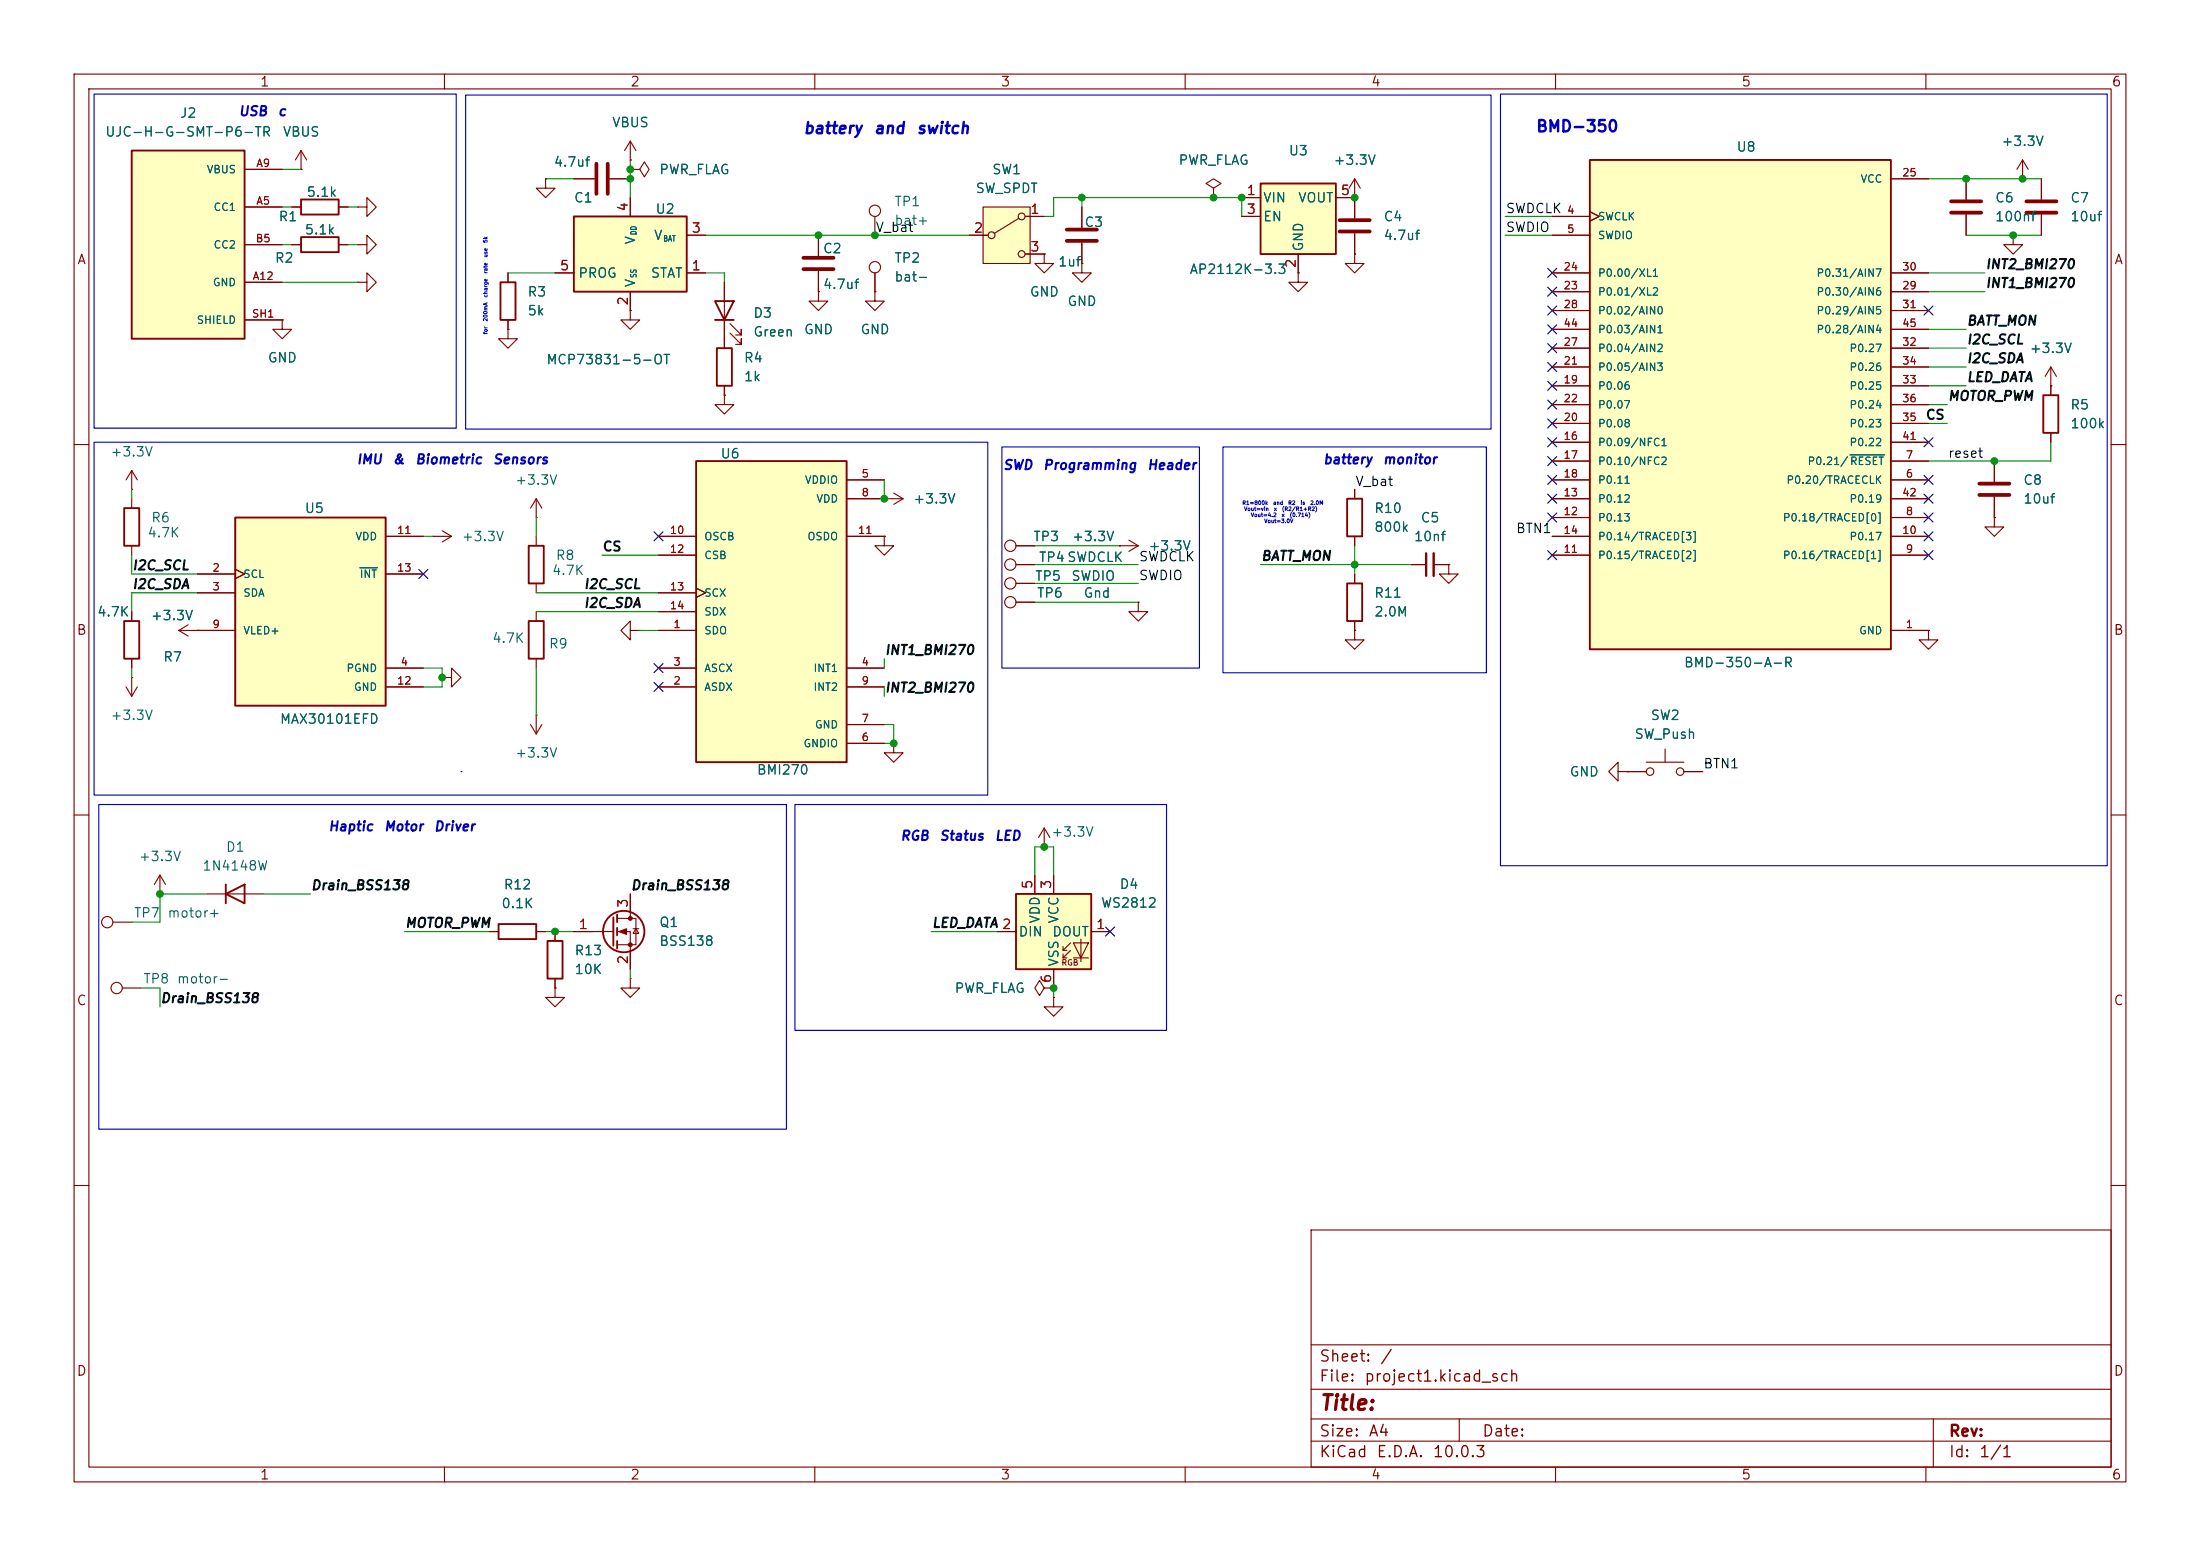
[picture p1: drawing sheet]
<svg xmlns="http://www.w3.org/2000/svg" width="297mm" height="210mm" viewBox="0 0 297 210" stroke-linecap="round" stroke-linejoin="round" font-family="sans-serif">
<g fill="none" stroke="#840000" stroke-width=".15">
<path d="M10 10h277v190h-277zM12 12h273v186h-273zM60 10v2M110 10v2M160 10v2M210 10v2M260 10v2M271.8 31.8v1.2h1.2l-1.2 1.3-1.3-1.3h1.3M271.8 31.8h.1M10 60h2M137.2 73.7h2.5M137.2 78.7h2.5"/>
<path d="M285 60h2M137.2 81.3h2.5M153.7 81.3v1.3h1.2l-1.2 1.2-1.3-1.2h1.3M153.7 81.3h.1M10 110h2M285 110h2M10 160h2M177 166h108v32h-108zM285 160h2M60 198v2M110 198v2M160 198v2"/>
<path d="M177 194.5h108M177 191.5h108M177 187.5h108M177 181.5h108M197 191.5v3M210 198v2M260 198v2M261 191.5v6.5"/>
<circle cx="136.4" cy="73.7" r=".76"/>
<circle cx="136.4" cy="78.7" r=".76"/>
<circle cx="136.4" cy="81.3" r=".76"/>
</g>
<path d="M94 62.2h20.3v40.7h-20.3z" fill="#ffffc2"/>
<path d="M71.4 73.7h2v5h-2zM94 62.2h20.3v40.7h-20.3zM71.4 83.8h2v5.1h-2z" fill="none" stroke="#840000" stroke-width=".25"/>
<g fill="none" stroke="#840000" stroke-width=".15">
<path d="M58.4 72.4h.1M58.4 72.4h2.6M59.7 71.6l1.3 .8M61 72.4l-1.3 .8M72.4 69.9h.1M72.4 67.3l-.8 1.3M72.4 67.3l.8 1.3M72.4 67.3v2.6M72.4 72.4v1.3M72.4 78.7v1.3M88.9 72.4h5.1M88.9 74.9h5.1"/>
<path d="M94 79.4l1.2 .6-1.2 .6M114.3 64.8h5.1M114.3 67.3h5.1M114.3 72.4h5.1M59.7 91.4h1.3v-1.2l1.2 1.2-1.2 1.3v-1.3M59.7 91.4h.1M71.6 97.8l.8 1.3M72.4 96.5h.1M72.4 82.6v1.2M72.4 88.9v1.3M72.4 96.5v2.6M73.2 97.8l-.8 1.3"/>
<path d="M88.9 85.1h5.1M88.9 92.7h5.1M88.9 90.2h5.1M88.9 80h5.1M88.9 82.6h5.1M114.3 92.7h5.1M114.3 90.2h5.1M114.3 97.8h5.1M114.3 100.3h5.1"/>
</g>
<path d="M31.7 69.9h20.4v25.4h-20.4z" fill="#ffffc2"/>
<path d="M16.8 68.6h2v5.1h-2zM31.7 69.9h20.4v25.4h-20.4zM16.8 83.8h2v5.1h-2z" fill="none" stroke="#840000" stroke-width=".25"/>
<g fill="none" stroke="#840000" stroke-width=".15">
<path d="M17.8 66h.1M17.8 63.5v2.5M17.8 67.3v1.3M17.8 73.7v1.2M17.8 63.5l-.8 1.3M17.8 63.5l.7 1.3M26.7 77.5h5M31.7 76.8l1.3 .7-1.3 .6M52.1 77.5h5M52.1 72.4h5M17.8 82.6v1.2M17.8 88.9v1.3"/>
<path d="M24.1 85.1h7.6M24.1 85.1l1.3 .8M25.4 84.3l-1.3 .8M26.7 85.1h.1M26.7 80h5M52.1 90.2h5M52.1 92.7h5"/>
</g>
<path d="M48.6 76.6h2.4" fill="none" stroke="#006464" stroke-width=".15"/>
<path d="M214.6 21.6h40.7v66h-40.7z" fill="#ffffc2"/>
<g fill="none" stroke="#840000" stroke-width=".25">
<path d="M40.6 32h5.1v2h-5.1zM214.6 21.6h40.7v66h-40.7zM275.8 53.3h2.1v5.1h-2.1zM30.5 119.4v2.5M30.5 120.7l2.5-1.3v2.5zM67.3 124.7h5.1v2h-5.1zM73.9 127h2v5.1h-2zM82.8 123.8v3.8M83.3 123.4v1.1M83.3 125.2v1M83.3 127v1"/>
<circle cx="84.2" cy="125.7" r="2.79"/>
</g>
<g fill="none" stroke="#840000" stroke-width=".15">
<path d="M39.4 33h1.2M40.6 22.9h.1M40.6 20.3l-.7 1.3M40.6 20.3l.8 1.3M40.6 20.3v2.6M45.7 33h1.3M48.3 27.9h1.2v-1.2l1.3 1.2-1.3 1.3v-1.3M48.3 27.9h.1M48.3 33h1.2v-1.2l1.3 1.2-1.3 1.3v-1.3M48.3 33h.1M73.7 24.1v1.3h1.2l-1.2 1.3-1.3-1.3h1.3M73.7 24.1h.1"/>
<path d="M175.3 36.8v1.3h1.2l-1.2 1.3-1.3-1.3h1.3M175.3 36.8h.1M209.5 29.2h5.1M209.5 31.8h5.1M209.5 39.4h5.1M209.5 36.8h5.1M214.6 28.6l1.3 .6-1.3 .6M255.3 39.4h5M255.3 36.8h5M255.3 24.1h5M265.4 24.1v2.8M265.4 29v2.8"/>
<path d="M273 24.1h.1M273 21.6l-.7 1.3M273 21.6l.8 1.3M273 21.6v2.5M275.6 24.1v2.8M275.6 29v2.8M38.1 43.2v1.3h1.3l-1.3 1.2-1.3-1.2h1.3M38.1 43.2h.1M209.5 59.7h5.1M209.5 52.1h5.1M209.5 57.2h5.1M209.5 49.5h5.1"/>
<path d="M209.5 54.6h5.1M209.5 47h5.1M209.5 41.9h5.1M209.5 44.5h5.1M255.3 59.7h5M255.3 52.1h5M255.3 57.2h5M255.3 49.5h5M255.3 54.6h5M255.3 47h5M255.3 41.9h5M255.3 44.5h5"/>
<path d="M276.9 52.1h.1M276.9 49.5v3.8M276.9 58.4v1.3M276.9 49.5l-.8 1.3M276.9 49.5l.7 1.3M151.1 73.7h.1M151.1 73.7h2.6M152.4 72.9l1.3 .8M153.7 73.7l-1.3 .7M209.5 64.8h5.1M209.5 62.2h5.1M209.5 69.9h5.1"/>
<path d="M209.5 74.9h5.1M209.5 72.4h5.1M209.5 67.3h5.1M255.3 64.8h5M255.3 62.2h5M255.3 69.9h5M255.3 74.9h5M255.3 72.4h5M255.3 67.3h5M269.2 69.9v1.2h1.3l-1.3 1.3-1.2-1.3h1.2M269.2 69.9h.1M269.2 62.2v2.8"/>
<path d="M269.2 67.1v2.8M17 92.7l.8 1.3M17.8 91.4h.1M17.8 91.4v2.6M18.5 92.7l-.7 1.3M255.3 85.1h5M260.3 85.1v1.3h1.3l-1.3 1.2-1.2-1.2h1.2M260.3 85.1h.1M21.6 118.1l-.8 1.3M21.6 118.1l.8 1.3M21.6 118.1v2.6M218.4 104.1v-1.2l-1.2 1.2 1.2 1.3v-1.3h1.3"/>
<path d="M219.7 104.1h.1M219.7 104.1h2.5M222.2 102.9h5.1M224.8 101.1v1.8M227.3 104.1h2.6M15.2 124.5h2.6M16.5 133.4h2.5M21.6 120.7h.1M27.9 120.7h7.7M66 125.7h1.3M72.4 125.7h1.3M74.9 133.4v1.2h1.3l-1.3 1.3-1.2-1.3h1.2"/>
<path d="M74.9 133.4h.1M74.9 125.7v1.3M74.9 132.1v1.3M77.5 125.7h5.3M83.3 124h2.6v3.5h-2.6M83.3 125.7h1.8v5.1M85.1 132.1v1.3h1.3l-1.3 1.2-1.3-1.2h1.3M85.1 132.1h.1M85.1 120.7v3.3M85.5 125.3h.7M85.9 125.3l.3 .7h-.7z"/>
<circle cx="222.8" cy="104.1" r=".51"/>
<circle cx="226.8" cy="104.1" r=".51"/>
<circle cx="14.5" cy="124.5" r=".76"/>
<circle cx="15.7" cy="133.3" r=".76"/>
</g>
<path d="M249.8 61.4h4.6" fill="none" stroke="#006464" stroke-width=".15"/>
<path d="M263.4 27.2h4.1M263.4 28.7h4.1M273.6 27.2h4M273.6 28.7h4M267.2 65.3h4.1M267.2 66.8h4.1" fill="none" stroke="#840000" stroke-width=".51"/>
<g fill="#840000" stroke="#840000" stroke-width=".15">
<path d="M83.6 125.7l1-.4v.8z"/>
<circle cx="85.1" cy="124" r=".25"/>
<circle cx="85.1" cy="127.5" r=".25"/>
</g>
<path d="M17.8 20.3h15.2v25.4h-15.2z" fill="#ffffc2"/>
<path d="M17.8 20.3h15.2v25.4h-15.2zM40.6 26.9h5.1v2.1h-5.1zM67.6 38.1h2v5.1h-2zM181.9 78.7h2v5.1h-2zM181.9 67.3h2v5.1h-2z" fill="none" stroke="#840000" stroke-width=".25"/>
<g fill="none" stroke="#840000" stroke-width=".15">
<path d="M33 27.9h5.1M33 22.9h5.1M33 38.1h5.1M33 33h5.1M39.4 27.9h1.2M45.7 27.9h1.3M48.3 38.1h1.2v-1.3l1.3 1.3-1.3 1.3v-1.3M48.3 38.1h.1M68.6 36.8v1.3M110.5 39.4v1.2h1.3l-1.3 1.3-1.3-1.3h1.3M110.5 39.4h.1M110.5 31.8v2.7"/>
<path d="M110.5 36.6v2.8M163.8 25.4l1-.6-1-.7-1 .7 1 .6v1.3M163.8 26.7h.1M33 43.2h5.1M68.6 44.5v1.2h1.2l-1.2 1.3-1.3-1.3h1.3M68.6 44.5h.1M68.6 43.2v1.3M119.4 67.3h.1M119.4 67.3h2.5M120.6 66.5l1.3 .8M121.9 67.3l-1.3 .8M182.9 66v1.3"/>
<path d="M182.9 72.4v1.3M182.9 77.5v1.2M190.5 76.2h2M193.5 76.2h2.1M195.6 76.2v1.3h1.2l-1.2 1.2-1.3-1.2h1.3M195.6 76.2h.1M85.1 85.1v-1.3l-1.3 1.3 1.3 1.3v-1.3h1.3M86.4 85.1h.1M182.9 85.1v1.3h1.2l-1.2 1.2-1.3-1.2h1.3M182.9 85.1h.1M182.9 83.8v1.3"/>
</g>
<path d="M192.5 74.7v3" fill="none" stroke="#840000" stroke-width=".3"/>
<path d="M193.5 74.7v3" fill="none" stroke="#840000" stroke-width=".33"/>
<path d="M108.5 34.8h4M108.5 36.3h4" fill="none" stroke="#840000" stroke-width=".51"/>
<path d="M170.2 24.8h10.1v9.5h-10.1z" fill="#ffffc2"/>
<path d="M170.2 24.8h10.1v9.5h-10.1z" fill="none" stroke="#840000" stroke-width=".25"/>
<g fill="none" stroke="#840000" stroke-width=".15">
<path d="M85.1 19.1l-.8 1.2M85.1 19.1l.8 1.2M85.1 19.1v2.5M85.1 21.6h.1M85.1 22.9h1.3l.6-1.1 .6 1.1-.6 1-.6-1M85.1 22.9h.1M118.1 39.4v1.2h1.3l-1.3 1.3-1.3-1.3h1.3M118.1 39.4h.1M141 34.3v1.3h1.2l-1.2 1.2-1.3-1.2h1.3M141 34.3h.1M146 27.9v2.8M146 32.8v2.8"/>
<path d="M167.6 26.7h2.6M167.6 29.2h2.6M175.3 34.3v2.5M180.3 26.7h2.6M182.9 26.7h.1M182.9 34.3v1.3h1.2l-1.2 1.2-1.3-1.2h1.3M182.9 34.3h.1M182.9 24.1l-.8 1.3M182.9 24.1l.7 1.3M182.9 24.1v5.4M182.9 31.5v2.8"/>
</g>
<path d="M144 31h4.1M144 32.5h4.1M180.8 29.7h4.1M180.8 31.2h4.1" fill="none" stroke="#840000" stroke-width=".51"/>
<path d="M132.7 27.9h6.4v7.7h-6.4z" fill="#ffffc2"/>
<g fill="none" stroke="#840000" stroke-width=".15">
<path d="M77.5 24.1h2.8M82.3 24.1h2.8M97.8 38.1v8.9M118.1 29.2v2.6M118.1 36.8v2.6M130.8 31.8h2.5M132.7 27.9h6.4v7.7h-6.4zM137.5 29.5l-3.3 2M138.4 29.2h2.6M138.4 34.3h2.6M146 35.6v1.2h1.3l-1.3 1.3-1.2-1.3h1.2M146 35.6h.1"/>
<path d="M97.8 53.3v1.3h1.3l-1.3 1.3-1.3-1.3h1.3M97.8 53.3h.1M97.8 52.1v1.2M98.6 45l1.5 1.5v-.8v.8h-.8M98.6 43.7l1.5 1.5v-.7v.7h-.8"/>
<circle cx="118.1" cy="28.4" r=".76"/>
<circle cx="118.1" cy="36.1" r=".76"/>
<circle cx="133.9" cy="31.8" r=".46"/>
<circle cx="137.9" cy="34.3" r=".46"/>
<circle cx="137.9" cy="29.2" r=".46"/>
</g>
<path d="M96.5 40.6h2.6l-1.3 2.6zM96.5 43.2h2.6M96.8 47h2v5.1h-2z" fill="none" stroke="#840000" stroke-width=".25"/>
<path d="M80.5 22.1v4.1M82 22.1v4.1" fill="none" stroke="#840000" stroke-width=".51"/>
<path d="M77.5 29.2h15.2v10.2h-15.2z" fill="#ffffc2"/>
<path d="M77.5 29.2h15.2v10.2h-15.2z" fill="none" stroke="#840000" stroke-width=".25"/>
<g fill="none" stroke="#840000" stroke-width=".15">
<path d="M74.9 36.8h2.6M85.1 26.7v2.5M85.1 39.4v2.5M92.7 36.8h2.5M92.7 31.8h2.5M85.1 41.9v1.3h1.3l-1.3 1.3-1.3-1.3h1.3M85.1 41.9h.1M119.4 72.4v1.3h1.2l-1.2 1.2-1.3-1.2h1.3M119.4 72.4h.1M120.6 100.3v1.3h1.3l-1.3 1.3-1.2-1.3h1.2M120.6 100.3h.1M141 114.3h.1"/>
<path d="M141 111.8l-.8 1.2M141 111.8l.7 1.2M141 111.8v2.5M141 133.4l-.7-1.1-.6 1.1 .6 1 .7-1h1.2M142.2 133.4h.1"/>
</g>
<path d="M137.2 120.7h10.1v10.1h-10.1z" fill="#ffffc2"/>
<g fill="none" stroke="#840000" stroke-width=".15">
<path d="M33 33h5.1M33 27.9h5.1M33 22.9h5.1M33 38.1h5.1M39.4 33h1.2M39.4 27.9h1.2M40.6 22.9h.1M45.7 33h1.3M45.7 27.9h1.3M68.6 36.8v1.3M73.7 24.1h.1M74.9 36.8h2.6"/>
<path d="M77.5 24.1h2.8M82.3 24.1h2.8M85.1 21.6h.1M85.1 22.9h.1M85.1 26.7v2.5M85.1 39.4v2.5M92.7 31.8h2.5M92.7 36.8h2.5M97.8 38.1v2.5M110.5 39.4h.1M110.5 31.8v2.7M110.5 36.6v2.8"/>
<path d="M118.1 39.4h.1M118.1 36.8v2.6M130.8 31.8h2.5M138.4 29.2h2.6M138.4 34.3h2.6M141 34.3h.1M146 35.6h.1M146 27.9v2.8M146 32.8v2.8M163.8 26.7h.1M167.6 29.2h2.6M167.6 26.7h2.6"/>
<path d="M175.3 36.8h.1M175.3 34.3v2.5M180.3 26.7h2.6M182.9 26.7h.1M182.9 34.3h.1M182.9 26.7v2.8M182.9 31.5v2.8M209.5 29.2h5.1M209.5 31.8h5.1M209.5 39.4h5.1M209.5 36.8h5.1M214.6 28.6l1.3 .6-1.3 .6"/>
<path d="M255.3 39.4h5M255.3 36.8h5M255.3 24.1h5M265.4 24.1v2.8M265.4 29v2.8M271.8 31.8h.1M273 24.1h.1M275.6 24.1v2.8M275.6 29v2.8M33 43.2h5.1M38.1 43.2h.1M68.6 44.5h.1"/>
<path d="M68.6 43.2v1.3M85.1 41.9h.1M97.8 53.3h.1M97.8 43.2v3.8M97.8 52.1v1.2M209.5 59.7h5.1M209.5 52.1h5.1M209.5 57.2h5.1M209.5 49.5h5.1M209.5 54.6h5.1M209.5 47h5.1M209.5 41.9h5.1"/>
<path d="M209.5 44.5h5.1M255.3 59.7h5M255.3 52.1h5M255.3 57.2h5M255.3 49.5h5M255.3 54.6h5M255.3 47h5M255.3 41.9h5M255.3 44.5h5M276.9 52.1h.1M276.9 52.1v1.2M276.9 58.4v1.3"/>
<path d="M26.7 77.5h5M31.7 76.8l1.3 .7-1.3 .6M52.1 72.4h5M52.1 77.5h5M88.9 74.9h5.1M88.9 72.4h5.1M94 79.4l1.2 .6-1.2 .6M114.3 64.8h5.1M114.3 72.4h5.1M114.3 67.3h5.1M119.4 67.3h.1M119.4 72.4h.1"/>
<path d="M137.2 76.2h2.5M137.2 73.7h2.5M137.2 78.7h2.5M151.1 73.7h.1M182.9 66v1.3M182.9 72.4v1.3M182.9 77.5v1.2M190.5 76.2h2M193.5 76.2h2.1M195.6 76.2h.1M209.5 64.8h5.1M209.5 62.2h5.1"/>
<path d="M209.5 69.9h5.1M209.5 74.9h5.1M209.5 72.4h5.1M209.5 67.3h5.1M255.3 64.8h5M255.3 62.2h5M255.3 69.9h5M255.3 74.9h5M255.3 72.4h5M255.3 67.3h5M269.2 69.9h.1M269.2 62.2v2.8"/>
<path d="M269.2 67.1v2.8M17.8 82.6v1.2M17.8 88.9v1.3M26.7 85.1h.1M26.7 85.1h5M26.7 80h5M52.1 92.7h5M52.1 90.2h5M88.9 85.1h5.1M88.9 92.7h5.1M88.9 90.2h5.1M88.9 80h5.1"/>
<path d="M88.9 82.6h5.1M114.3 92.7h5.1M114.3 90.2h5.1M114.3 97.8h5.1M137.2 81.3h2.5M182.9 85.1h.1M182.9 83.8v1.3M255.3 85.1h5M260.3 85.1h.1M114.3 100.3h5.1M120.6 100.3h.1M139.7 118.1v2.6"/>
<path d="M142.2 118.1v2.6M219.7 104.1h.1M219.7 104.1h2.5M227.3 104.1h2.6M66 125.7h1.3M72.4 125.7h1.3M74.9 133.4h.1M74.9 125.7v1.3M74.9 132.1v1.3M77.5 125.7h2.5M85.1 120.7v2.5M85.1 128.3v2.5"/>
<path d="M134.6 125.7h2.6M142.2 134.6v1.3h1.3l-1.3 1.3-1.2-1.3h1.2M142.2 134.6h.1M142.2 133.4h.1M142.2 130.8v2.6M143.5 128.3h.5M143.5 129.3h.5M144.5 127.3l-1 1v-.5M144.5 128.3l-1 1v-.5M144.9 127.3h2l-1 2zM144.9 129.3h2M145.9 126.7v3.1"/>
<path d="M147.3 125.7h2.6"/>
<circle cx="136.4" cy="76.2" r=".76"/>
</g>
<path d="M137.2 120.7h10.1v10.1h-10.1z" fill="none" stroke="#840000" stroke-width=".25"/>
<g fill="none" stroke="#009600" stroke-width=".15">
<path d="M38.1 38.1h10.2M38.1 27.9h1.3M38.1 33h1.3M38.1 22.9h2.5M47 27.9h1.3M47 33h1.3M68.6 36.8h6.3M73.7 24.1h3.8M85.1 21.6v5.1M95.2 36.8h2.6v1.3M95.2 31.8h35.6M141 29.2h1.2v-2.5h25.4v2.5"/>
<path d="M146 26.7v1.2M203.2 29.2h6.3M203.2 31.8h6.3M260.3 36.8h7.7M260.3 39.4h7.7M260.3 24.1h15.3M265.4 31.8h10.2M260.3 49.5h5.1M260.3 52.1h5.1M260.3 54.6h2.6M260.3 57.2h2.6M260.3 44.5h5.1"/>
<path d="M260.3 47h5.1M276.9 59.7v2.5h-16.6M17.8 66v1.3M17.8 74.9v2.6h8.9M57.1 72.4h1.3M72.4 69.9v2.5M81.3 74.9h7.6M119.4 64.8v2.5M139.7 76.2h14M139.7 73.7h11.4M139.7 78.7h14M170.2 76.2h20.3"/>
<path d="M182.9 73.7v3.8M17.8 90.2v1.2M26.7 80h-8.9v2.6M57.1 90.2h2.6v2.5h-2.6M72.4 80h16.5M72.4 90.2v6.3M72.4 82.6h16.5M86.4 85.1h2.5M119.4 88.9v1.3M119.4 92.7v1.3M119.4 97.8h1.2v2.5h-1.2M139.7 81.3h14"/>
<path d="M139.7 118.1v-3.8h2.5v3.8M19 133.4h2.6v2.5M27.9 120.7h-6.3v3.8h-3.8M35.6 120.7h6.3M54.6 125.7h11.4M73.7 125.7h3.8M85.1 130.8v1.3M125.7 125.7h8.9M142.2 133.4v1.2"/>
</g>
<g fill="none" stroke="#000084" stroke-width=".15">
<path d="M208.9 38.8l1.3 1.2M208.9 36.2l1.3 1.2M210.2 38.8l-1.3 1.2M210.2 36.2l-1.3 1.2M208.9 59.1l1.3 1.2M208.9 54l1.3 1.2M208.9 51.5l1.3 1.2M208.9 48.9l1.3 1.2M208.9 46.4l1.3 1.2M208.9 43.8l1.3 1.3M208.9 56.5l1.3 1.3M208.9 41.3l1.3 1.2"/>
<path d="M210.2 59.1l-1.3 1.2M210.2 54l-1.3 1.2M210.2 51.5l-1.3 1.2M210.2 48.9l-1.3 1.2M210.2 46.4l-1.3 1.2M210.2 43.8l-1.3 1.3M210.2 56.5l-1.3 1.3M210.2 41.3l-1.3 1.2M259.7 59.1l1.3 1.2M259.7 41.3l1.3 1.2M261 59.1l-1.3 1.2M261 41.3l-1.3 1.2"/>
<path d="M56.5 76.9l1.3 1.2M57.8 76.9l-1.3 1.2M88.3 71.8l1.2 1.2M89.5 71.8l-1.2 1.2M208.9 64.2l1.3 1.2M208.9 69.2l1.3 1.3M208.9 66.7l1.3 1.2M208.9 61.6l1.3 1.2M208.9 74.3l1.3 1.2M210.2 64.2l-1.3 1.2M210.2 69.2l-1.3 1.3M210.2 66.7l-1.3 1.2"/>
<path d="M210.2 61.6l-1.3 1.2M210.2 74.3l-1.3 1.2M259.7 71.8l1.3 1.2M259.7 69.2l1.3 1.3M259.7 64.2l1.3 1.2M259.7 66.7l1.3 1.2M259.7 74.3l1.3 1.2M261 71.8l-1.3 1.2M261 69.2l-1.3 1.3M261 64.2l-1.3 1.2M261 66.7l-1.3 1.2M261 74.3l-1.3 1.2"/>
<path d="M88.3 92.1l1.2 1.2M88.3 89.6l1.2 1.2M89.5 92.1l-1.2 1.2M89.5 89.6l-1.2 1.2M149.3 125.1l1.2 1.2M150.5 125.1l-1.2 1.2"/>
</g>
<path d="M12.7 12.7h48.9v45.1h-48.9zM62.9 12.8h138.4v45.1h-138.4zM202.6 12.7h81.9v104.1h-81.9zM12.7 59.7h120.6v47.6h-120.6zM135.3 60.3h26.6v29.9h-26.6zM165.1 60.3h35.6v30.5h-35.6zM13.3 108.6h92.9v43.8h-92.9zM62.2 104.1h.1M107.3 108.6h50.2v30.5h-50.2z" fill="none" stroke="#0000c2" stroke-width=".15"/>
<path d="M48.6 76.6h2.4M249.8 61.4h4.6" fill="none" stroke="#006464" stroke-width=".15"/>
<g fill="#009600" stroke="#009600" stroke-width=".14">
<circle cx="182.9" cy="76.2" r=".46"/>
<circle cx="146" cy="26.7" r=".46"/>
<circle cx="163.8" cy="26.7" r=".46"/>
<circle cx="167.6" cy="26.7" r=".46"/>
<circle cx="182.9" cy="26.7" r=".46"/>
<circle cx="265.4" cy="24.1" r=".46"/>
<circle cx="271.8" cy="31.8" r=".46"/>
<circle cx="273" cy="24.1" r=".46"/>
<circle cx="269.2" cy="62.2" r=".46"/>
<circle cx="110.5" cy="31.8" r=".46"/>
<circle cx="85.1" cy="22.9" r=".46"/>
<circle cx="85.1" cy="24.1" r=".46"/>
<circle cx="118.1" cy="31.8" r=".46"/>
<circle cx="120.6" cy="100.3" r=".46"/>
<circle cx="119.4" cy="67.3" r=".46"/>
<circle cx="142.2" cy="133.4" r=".46"/>
<circle cx="141" cy="114.3" r=".46"/>
<circle cx="59.7" cy="91.4" r=".46"/>
<circle cx="74.9" cy="125.7" r=".46"/>
<circle cx="21.6" cy="120.7" r=".46"/>
</g>
<text font-size="2" fill="#840000" x="178" y="190.8">Title:</text>
<g font-size="1.5" fill="#0000c2">
<text x="108.3" y="18.4">battery</text>
<text x="117.9" y="18.4">and</text>
<text x="123.6" y="18.4">switch</text>
<text x="207.3" y="18.2">BMD-350</text>
</g>
<g font-size="1.5" fill="#840000">
<text x="178" y="184.2">Sheet:</text>
<text x="186.2" y="184.2">/</text>
<text x="178" y="186.9">File:</text>
<text x="184.1" y="186.9">project1.kicad_sch</text>
<text x="178" y="197.1">KiCad</text>
<text x="178" y="194.3">Size:</text>
<text x="184.7" y="194.3">A4</text>
<text x="185.7" y="197.1">E.D.A.</text>
<text x="193.3" y="197.1">10.0.3</text>
<text x="200" y="194.3">Date:</text>
<text x="263" y="194.3">Rev:</text>
<text x="263" y="197.1">Id:</text>
<text x="267.1" y="197.1">1/1</text>
</g>
<g font-size="1.3" fill="#840000">
<text x="35" y="12">1</text>
<text x="85" y="12">2</text>
<text x="135" y="12">3</text>
<text x="185" y="12">4</text>
<text x="235" y="12">5</text>
<text x="285" y="12">6</text>
<text x="10.3" y="36">A</text>
<text x="285.3" y="36">A</text>
<text x="10.3" y="86">B</text>
<text x="285.3" y="86">B</text>
<text x="10.3" y="136">C</text>
<text x="285.3" y="136">C</text>
<text x="10.3" y="186">D</text>
<text x="285.3" y="186">D</text>
<text x="35" y="200">1</text>
<text x="85" y="200">2</text>
<text x="135" y="200">3</text>
<text x="185" y="200">4</text>
<text x="235" y="200">5</text>
<text x="285" y="200">6</text>
</g>
<g font-size="1.3" fill="#006464">
<text x="24.2" y="16.2">J2</text>
<text x="82.5" y="17.5">VBUS</text>
<text x="14.1" y="18.8">UJC-H-G-SMT-P6-TR</text>
<text x="38.1" y="18.8">VBUS</text>
<text x="74.7" y="22.8">4.7uf</text>
<text x="88.9" y="23.8">PWR_FLAG</text>
<text x="133.9" y="23.8">SW1</text>
<text x="159" y="22.6">PWR_FLAG</text>
<text x="173.9" y="21.3">U3</text>
<text x="179.9" y="22.6">+3.3V</text>
<text x="234.3" y="20.8">U8</text>
<text x="270.1" y="20">+3.3V</text>
<text x="41.3" y="26.9">5.1k</text>
<text x="77.4" y="27.6">C1</text>
<text x="88.4" y="29.2">U2</text>
<text x="120.7" y="28.1">TP1</text>
<text x="131.6" y="26.4">SW_SPDT</text>
<text x="170.4" y="27.6">VIN</text>
<text x="175.2" y="27.6">VOUT</text>
<text x="269.2" y="27.6">C6</text>
<text x="279.4" y="27.6">C7</text>
<text x="37" y="35.8">R2</text>
<text x="37.5" y="30.2">R1</text>
<text x="41.1" y="32">5.1k</text>
<text x="86.1" y="33.1" transform="rotate(-90 86.1 33.1)">V</text>
<text x="88.2" y="32.7">V</text>
<text x="111" y="34.5">C2</text>
<text x="120.7" y="30.7">bat+</text>
<text x="120.7" y="35.8">TP2</text>
<text x="146.3" y="30.9">C3</text>
<text x="170.4" y="30.2">EN</text>
<text x="176.2" y="34" transform="rotate(-90 176.2 34)">GND</text>
<text x="186.7" y="30.2">C4</text>
<text x="186.7" y="32.7">4.7uf</text>
<text x="269.2" y="30.2">100nf</text>
<text x="279.4" y="30.2">10uf</text>
<text x="71.1" y="40.3">R3</text>
<text x="78" y="37.8">PROG</text>
<text x="86.1" y="38.9" transform="rotate(-90 86.1 38.9)">V</text>
<text x="87.8" y="37.8">STAT</text>
<text x="111" y="39.3">4.7uf</text>
<text x="120.7" y="38.3">bat-</text>
<text x="138.9" y="40.3">GND</text>
<text x="142.8" y="36.3">1uf</text>
<text x="144" y="41.6">GND</text>
<text x="160.5" y="37.3">AP2112K-3.3</text>
<text x="71.1" y="42.9">5k</text>
<text x="101.6" y="43.2">D3</text>
<text x="101.6" y="45.7">Green</text>
<text x="108.5" y="45.4">GND</text>
<text x="116.1" y="45.4">GND</text>
<text x="273.9" y="48">+3.3V</text>
<text x="36.1" y="49.2">GND</text>
<text x="73.7" y="49.5">MCP73831-5-OT</text>
<text x="100.3" y="49.2">R4</text>
<text x="100.3" y="51.8">1k</text>
<text x="279.4" y="55.6">R5</text>
<text x="279.4" y="58.1">100k</text>
<text x="14.8" y="61.9">+3.3V</text>
<text x="69.4" y="65.7">+3.3V</text>
<text x="97.2" y="62.2">U6</text>
<text x="273.1" y="65.7">C8</text>
<text x="20.3" y="70.8">R6</text>
<text x="41" y="69.6">U5</text>
<text x="123.2" y="68.3">+3.3V</text>
<text x="185.4" y="69.6">R10</text>
<text x="191.7" y="70.8">C5</text>
<text x="273.1" y="68.3">10uf</text>
<text x="19.8" y="72.9">4.7K</text>
<text x="62.2" y="73.4">+3.3V</text>
<text x="74.4" y="77.9">4.7K</text>
<text x="74.9" y="75.9">R8</text>
<text x="139.4" y="73.4">TP3</text>
<text x="140.2" y="76.2">TP4SWDCLK</text>
<text x="144.6" y="73.4">+3.3V</text>
<text x="154.9" y="74.6">+3.3V</text>
<text x="185.4" y="72.1">800k</text>
<text x="190.8" y="73.4">10nf</text>
<text x="13" y="83.5">4.7K</text>
<text x="139.7" y="78.7">TP5</text>
<text x="139.9" y="81">TP6</text>
<text x="144.5" y="78.7">SWDIO</text>
<text x="146.2" y="81">Gnd</text>
<text x="185.4" y="81">R11</text>
<text x="185.4" y="83.5">2.0M</text>
<text x="20.3" y="84">+3.3V</text>
<text x="21.9" y="89.6">R7</text>
<text x="66.4" y="87.1">4.7K</text>
<text x="74" y="87.8">R9</text>
<text x="227.2" y="90.4">BMD-350-A-R</text>
<text x="14.8" y="97.5">+3.3V</text>
<text x="37.7" y="98">MAX30101EFD</text>
<text x="220.6" y="100">SW_Push</text>
<text x="222.8" y="97.5">SW2</text>
<text x="69.4" y="102.6">+3.3V</text>
<text x="102.1" y="104.9">BMI270</text>
<text x="211.8" y="105.1">GND</text>
<text x="141.8" y="113.2">+3.3V</text>
<text x="18.6" y="116.5">+3.3V</text>
<text x="27.2" y="117.8">1N4148W</text>
<text x="30.4" y="115.3">D1</text>
<text x="18" y="124.2">TP7</text>
<text x="22.5" y="124.2">motor+</text>
<text x="67.6" y="122.9">0.1K</text>
<text x="67.9" y="120.4">R12</text>
<text x="88.9" y="125.4">Q1</text>
<text x="140.7" y="124.7" transform="rotate(-90 140.7 124.7)">VDD</text>
<text x="143.2" y="124.7" transform="rotate(-90 143.2 124.7)">VCC</text>
<text x="148.5" y="122.8">WS2812</text>
<text x="151.1" y="120.3">D4</text>
<text x="77.5" y="129.2">R13</text>
<text x="77.5" y="131.8">10K</text>
<text x="88.9" y="128">BSS138</text>
<text x="137.4" y="126.7">DIN</text>
<text x="142" y="126.7">DOUT</text>
<text x="143.2" y="130.6" transform="rotate(-90 143.2 130.6)">VSS</text>
<text x="19.3" y="133.1">TP8 motor-</text>
<text x="128.8" y="134.3">PWR_FLAG</text>
</g>
<g font-size="1.3" fill="#0000c2">
<text x="32.1" y="16">USB</text>
<text x="37.4" y="16">c</text>
<text x="48" y="63">IMU</text>
<text x="52.9" y="63">&amp;</text>
<text x="56" y="63">Biometric</text>
<text x="66.4" y="63">Sensors</text>
<text x="135.3" y="63.7">SWD</text>
<text x="140.7" y="63.7">Programming</text>
<text x="154.8" y="63.7">Header</text>
<text x="178.5" y="63">battery</text>
<text x="186.6" y="63">monitor</text>
<text x="44.2" y="112.5">Haptic</text>
<text x="51.7" y="112.5">Motor</text>
<text x="58.5" y="112.5">Driver</text>
<text x="121.4" y="113.8">RGB</text>
<text x="126.7" y="113.8">Status</text>
<text x="134.2" y="113.8">LED</text>
</g>
<g font-size="1.3" fill="#a90000">
<text x="85.1" y="28.6" transform="rotate(-90 85.1 28.6)">4</text>
<text x="139" y="29.2">1</text>
<text x="168.2" y="26.6">1</text>
<text x="168.2" y="29.2">3</text>
<text x="180.9" y="26.6">5</text>
<text x="93.3" y="31.7">3</text>
<text x="131.4" y="31.7">2</text>
<text x="139" y="34.3">3</text>
<text x="75.5" y="36.8">5</text>
<text x="85.1" y="41.3" transform="rotate(-90 85.1 41.3)">2</text>
<text x="93.3" y="36.8">1</text>
<text x="175.2" y="36.3" transform="rotate(-90 175.2 36.3)">2</text>
<text x="78" y="125.7">1</text>
<text x="85.1" y="122.6" transform="rotate(-90 85.1 122.6)">3</text>
<text x="135.2" y="125.7">2</text>
<text x="139.7" y="120.1" transform="rotate(-90 139.7 120.1)">5</text>
<text x="142.2" y="120.1" transform="rotate(-90 142.2 120.1)">3</text>
<text x="147.9" y="125.7">1</text>
<text x="85.1" y="130.2" transform="rotate(-90 85.1 130.2)">2</text>
<text x="142.2" y="132.8" transform="rotate(-90 142.2 132.8)">6</text>
</g>
<g font-size="1.3" fill="#0f0f0f">
<text x="203.2" y="29.1">SWDCLK</text>
<text x="118.1" y="31.6">V_bat</text>
<text x="203.2" y="31.6">SWDIO</text>
<text x="267.9" y="39.2">INT1_BMI270</text>
<text x="267.9" y="36.6">INT2_BMI270</text>
<text x="265.4" y="44.2">BATT_MON</text>
<text x="265.4" y="46.8">I2C_SCL</text>
<text x="265.4" y="49.3">I2C_SDA</text>
<text x="265.4" y="51.9">LED_DATA</text>
<text x="259.9" y="56.9">CS</text>
<text x="262.9" y="54.4">MOTOR_PWM</text>
<text x="182.9" y="65.9">V_bat</text>
<text x="262.9" y="62.1">reset</text>
<text x="17.8" y="77.3">I2C_SCL</text>
<text x="81.3" y="74.7">CS</text>
<text x="153.7" y="76.1">SWDCLK</text>
<text x="170.2" y="76">BATT_MON</text>
<text x="204.6" y="72.3">BTN1</text>
<text x="17.8" y="79.8">I2C_SDA</text>
<text x="78.7" y="82.3">I2C_SDA</text>
<text x="78.7" y="79.8">I2C_SCL</text>
<text x="153.7" y="78.6">SWDIO</text>
<text x="119.4" y="88.7">INT1_BMI270</text>
<text x="119.4" y="93.8">INT2_BMI270</text>
<text x="229.9" y="104">BTN1</text>
<text x="41.9" y="120.4">Drain_BSS138</text>
<text x="54.6" y="125.5">MOTOR_PWM</text>
<text x="85.1" y="120.4">Drain_BSS138</text>
<text x="125.7" y="125.5">LED_DATA 2</text>
<text x="21.6" y="135.7">Drain_BSS138</text>
</g>
<g font-size="1" fill="#006464">
<text x="27.8" y="23.6">VBUS</text>
<text x="28.8" y="28.7">CC1</text>
<text x="215.6" y="30">SWCLK</text>
<text x="251.1" y="24.9">VCC</text>
<text x="28.8" y="33.8">CC2</text>
<text x="215.6" y="32.5">SWDIO</text>
<text x="28.7" y="38.9">GND</text>
<text x="215.6" y="40.1">P0.01/XL2</text>
<text x="215.6" y="37.6">P0.00/XL1</text>
<text x="245.1" y="40.1">P0.30/AIN6</text>
<text x="245.1" y="37.6">P0.31/AIN7</text>
<text x="26.5" y="44">SHIELD</text>
<text x="215.6" y="47.8">P0.04/AIN2</text>
<text x="215.6" y="42.7">P0.02/AIN0</text>
<text x="215.6" y="45.2">P0.03/AIN1</text>
<text x="245.1" y="42.7">P0.29/AIN5</text>
<text x="245.1" y="45.2">P0.28/AIN4</text>
<text x="249.6" y="47.8">P0.27</text>
<text x="215.6" y="52.8">P0.06</text>
<text x="215.6" y="50.3">P0.05/AIN3</text>
<text x="249.6" y="52.8">P0.25</text>
<text x="249.6" y="50.3">P0.26</text>
<text x="215.6" y="57.9">P0.08</text>
<text x="215.6" y="55.4">P0.07</text>
<text x="249.6" y="57.9">P0.23</text>
<text x="249.6" y="55.4">P0.24</text>
<text x="108.6" y="65.5">VDDIO</text>
<text x="215.6" y="60.5">P0.09/NFC1</text>
<text x="215.6" y="63">P0.10/NFC2</text>
<text x="215.6" y="65.5">P0.11</text>
<text x="241.1" y="65.5">P0.20/TRACECLK</text>
<text x="243.9" y="63">P0.21/RESET</text>
<text x="249.6" y="60.5">P0.22</text>
<text x="110.1" y="68.1">VDD</text>
<text x="215.6" y="70.6">P0.13</text>
<text x="215.6" y="68.1">P0.12</text>
<text x="240.6" y="70.6">P0.18/TRACED[0]</text>
<text x="249.6" y="68.1">P0.19</text>
<text x="47.9" y="73.2">VDD</text>
<text x="95" y="73.2">OSCB</text>
<text x="95" y="75.7">CSB</text>
<text x="108.9" y="73.2">OSDO</text>
<text x="215.6" y="75.7">P0.15/TRACED[2]</text>
<text x="215.6" y="73.2">P0.14/TRACED[3]</text>
<text x="240.6" y="75.7">P0.16/TRACED[1]</text>
<text x="249.6" y="73.2">P0.17</text>
<text x="32.8" y="78.2">SCL</text>
<text x="32.8" y="80.8">SDA</text>
<text x="48.5" y="78.2">INT</text>
<text x="95" y="80.8">SCX</text>
<text x="95" y="83.3">SDX</text>
<text x="32.8" y="85.9">VLED+</text>
<text x="95" y="85.9">SDO</text>
<text x="250.9" y="85.9">GND</text>
<text x="46.7" y="90.9">PGND</text>
<text x="47.7" y="93.5">GND</text>
<text x="95" y="93.5">ASDX</text>
<text x="95" y="90.9">ASCX</text>
<text x="109.7" y="90.9">INT1</text>
<text x="109.7" y="93.5">INT2</text>
<text x="108.4" y="101.1">GNDIO</text>
<text x="109.9" y="98.6">GND</text>
</g>
<g font-size="1" fill="#a90000">
<text x="34.5" y="22.8">A9</text>
<text x="34.5" y="27.9">A5</text>
<text x="211.5" y="29.1">4</text>
<text x="256.7" y="24.1">25</text>
<text x="34.4" y="32.9">B5</text>
<text x="211.5" y="31.7">5</text>
<text x="34" y="38">A12</text>
<text x="211" y="39.3">23</text>
<text x="211" y="36.8">24</text>
<text x="211" y="41.8">28</text>
<text x="256.7" y="39.3">29</text>
<text x="256.7" y="36.8">30</text>
<text x="256.7" y="41.8">31</text>
<text x="33.9" y="43.1">SH1</text>
<text x="211" y="46.9">27</text>
<text x="211" y="44.4">44</text>
<text x="256.7" y="46.9">32</text>
<text x="256.7" y="44.4">45</text>
<text x="211" y="52">19</text>
<text x="211" y="49.5">21</text>
<text x="256.7" y="52">33</text>
<text x="256.7" y="49.5">34</text>
<text x="211" y="59.6">16</text>
<text x="211" y="57.1">20</text>
<text x="211" y="54.5">22</text>
<text x="256.7" y="57.1">35</text>
<text x="256.7" y="54.5">36</text>
<text x="256.7" y="59.6">41</text>
<text x="116.2" y="64.7">5</text>
<text x="211" y="62.2">17</text>
<text x="211" y="64.7">18</text>
<text x="257.2" y="64.7">6</text>
<text x="257.2" y="62.2">7</text>
<text x="116.2" y="67.2">8</text>
<text x="211" y="69.8">12</text>
<text x="211" y="67.2">13</text>
<text x="256.7" y="67.2">42</text>
<text x="257.2" y="69.8">8</text>
<text x="28.6" y="77.4">2</text>
<text x="53.5" y="72.3">11</text>
<text x="53.5" y="77.4">13</text>
<text x="90.3" y="72.3">10</text>
<text x="90.3" y="74.9">12</text>
<text x="115.7" y="72.3">11</text>
<text x="211" y="74.9">11</text>
<text x="211" y="72.3">14</text>
<text x="256.7" y="72.3">10</text>
<text x="257.2" y="74.9">9</text>
<text x="28.6" y="79.9">3</text>
<text x="90.3" y="79.9">13</text>
<text x="90.3" y="82.5">14</text>
<text x="28.6" y="85">9</text>
<text x="90.8" y="85">1</text>
<text x="257.2" y="85">1</text>
<text x="53.5" y="92.6">12</text>
<text x="54" y="90.1">4</text>
<text x="90.8" y="92.6">2</text>
<text x="90.8" y="90.1">3</text>
<text x="116.2" y="90.1">4</text>
<text x="116.2" y="92.6">9</text>
<text x="116.2" y="100.3">6</text>
<text x="116.2" y="97.7">7</text>
</g>
<g font-size=".8" fill="#006464">
<text x="86.1" y="31.8" transform="rotate(-90 86.1 31.8)">DD</text>
<text x="89.5" y="32.8">BAT</text>
<text x="86.1" y="37.6" transform="rotate(-90 86.1 37.6)">SS</text>
</g>
<text font-size=".8" fill="#840000" x="143.2" y="130.5">RGB</text>
<g font-size=".5" fill="#0000c2">
<text x="65.9" y="34.8" transform="rotate(-90 65.9 34.8)">use</text>
<text x="65.9" y="32.8" transform="rotate(-90 65.9 32.8)">5k</text>
<text x="65.9" y="40.2" transform="rotate(-90 65.9 40.2)">charge</text>
<text x="65.9" y="37" transform="rotate(-90 65.9 37)">rate</text>
<text x="65.9" y="45.2" transform="rotate(-90 65.9 45.2)">for</text>
<text x="65.9" y="43.4" transform="rotate(-90 65.9 43.4)">200mA</text>
<text x="167.7" y="68.3">R1=800k</text>
<text x="167.9" y="69.1">Vout=vin</text>
<text x="168.8" y="69.9">Vout=4.2</text>
<text x="170.6" y="70.7">Vout=3.0V</text>
<text x="171.8" y="68.3">and</text>
<text x="171.9" y="69.1">x</text>
<text x="173" y="69.9">x</text>
<text x="173" y="69.1">(R2/R1+R2)</text>
<text x="173.9" y="68.3">R2</text>
<text x="174" y="69.9">(0.714)</text>
<text x="175.5" y="68.3">is</text>
<text x="176.8" y="68.3">2.0M</text>
</g>
</svg>
